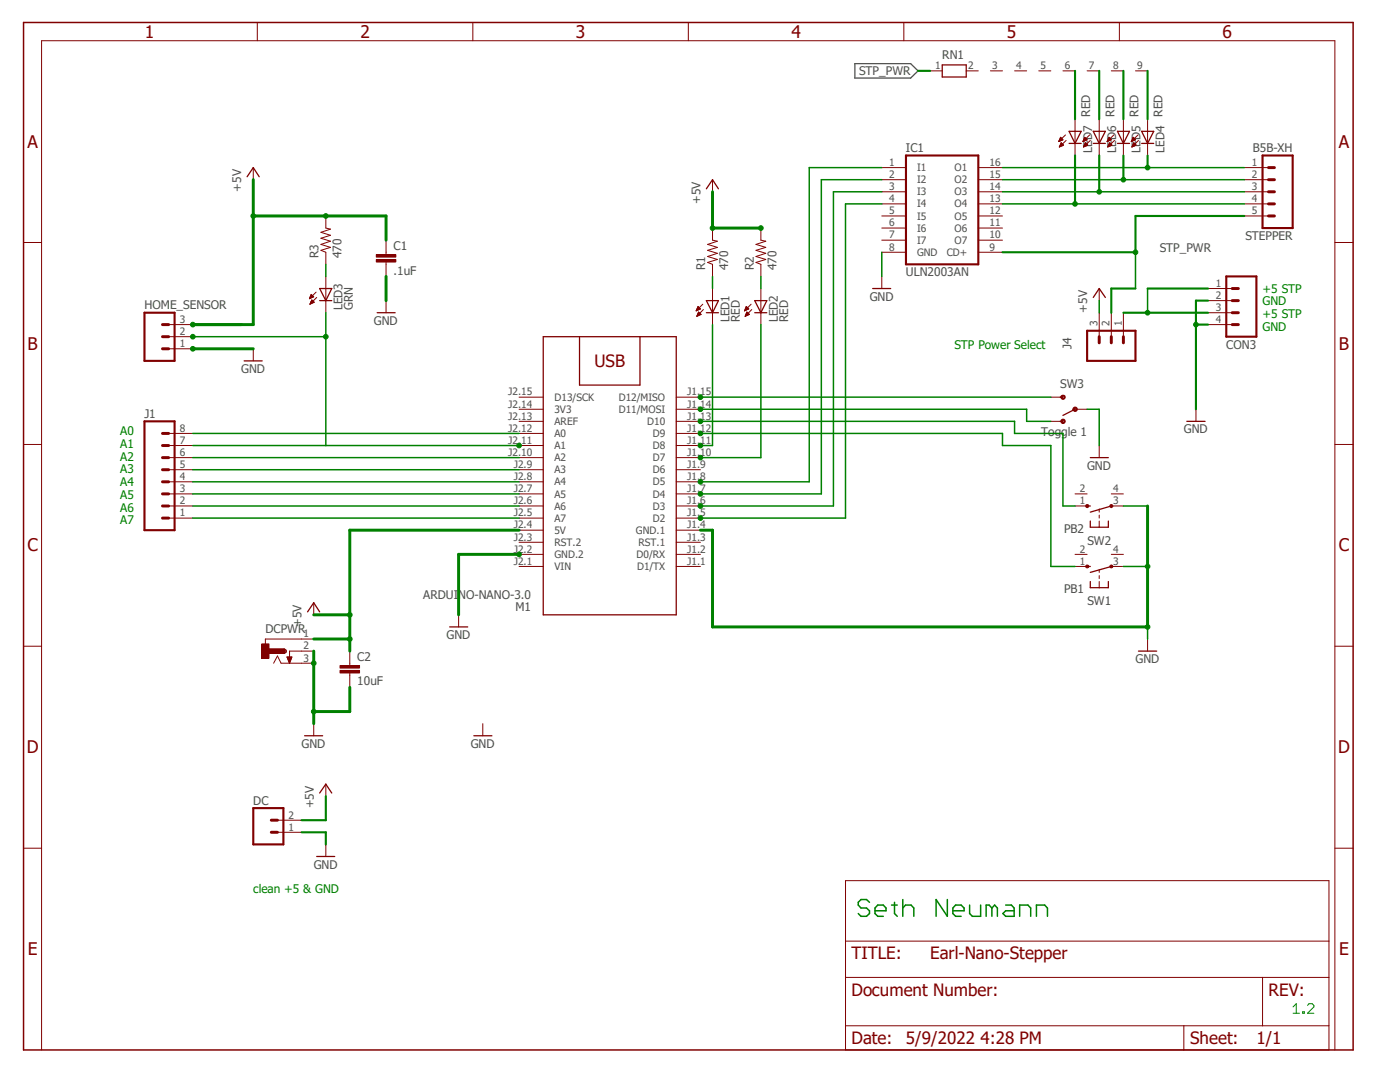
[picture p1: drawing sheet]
<svg xmlns="http://www.w3.org/2000/svg" width="279mm" height="216mm" viewBox="0 0 279 216" stroke-linecap="round" stroke-linejoin="round" font-family="sans-serif">
<path d="M4.2 4.2l266.2 205.9M270.4 4.2l-266.2 205.9" fill="none" stroke="#fff" stroke-width=".2"/>
<path d="M170.6 12.7h11.1l1.5 1.4-1.5 1.5h-11.1z" fill="none" stroke="#505050" stroke-width=".25"/>
<path d="M4.7 4.5h265.3v205h-265.3z" fill="none" stroke="#800000" stroke-width=".3"/>
<g fill="none" stroke="#800000" stroke-width=".2">
<path d="M51.4 4.5v3.6M94.4 4.5v3.6M137.4 4.5v3.6M180.4 4.5v3.6M223.4 4.5v3.6M4.7 48.4h3.6M61.8 59.6h.1M61.8 59.5h.2M61.8 59.4h.4M61.8 59.3h.6M61.9 59.2h.7M61.9 59.1h.6"/>
<path d="M62 59.1h.4M62 59h.4M62.1 58.9h.2M62.1 58.8h.1M62.1 58.8l.5 .4-.8 .4zM62.2 60h.2M62.2 59.9l.5 .4-.9 .4zM62.2 59.9h.1M63.1 58.3l-1.3 1.3M63.2 59.4l-1.4 1.3M65 55.2v7.2M142.2 57.6v7.2"/>
<path d="M151.8 57.6v7.2M266.4 48.4h3.6M33.7 69.6h4.8M33.7 67.2h4.8M33.7 64.8h4.8M61.9 60.6h.1M61.9 60.5h.3M62 60.5h.4M62 60.4h.6M62 60.3h.7M62.1 60.2h.5M62.1 60.2h.4"/>
<path d="M62.1 60.1h.3M138.9 62h.1M139 61.9h.1M139 61.8h.4M139.1 61.8h.4M139.1 61.7h.6M139.1 63.1h.1M139.1 61.6h.6M139.1 63h.3M139.1 61.5h.6M139.1 62.9h.4M139.2 61.4h.4"/>
<path d="M139.2 62.8h.5M139.2 61.3h.3M139.2 62.7h.7M139.2 62.7h.6M139.3 61.3h.1M139.3 61.2h.1M139.3 62.6h.4M139.3 61.2l-.4 .8M139.3 61.2l.5 .4-.9 .4M139.3 62.5h.4M139.4 62.4h.2M139.4 62.3h.1"/>
<path d="M139.9 62.7l-.5-.4-.3 .8M139.9 62.7l-.8 .4M140.3 60.7l-1.4 1.3M140.4 61.8l-1.3 1.3M148.6 62h.1M148.6 61.9h.2M148.7 61.8h.3M148.7 61.8h.5M148.7 61.7h.7M148.7 63.1h.1M148.8 61.6h.6M148.8 63h.2"/>
<path d="M148.8 61.5h.5M148.8 62.9h.4M148.8 61.4h.4M148.8 62.8h.6M148.8 62.7h.8M148.9 61.3h.2M148.9 62.7h.6M148.9 61.2h.1M148.9 62.6h.5M148.9 61.2l-.3 .8M148.9 61.2l.5 .4-.8 .4M149 62.5h.3"/>
<path d="M149 62.4h.2M149.1 62.3h.1M149.6 62.7l-.5-.4-.4 .8M149.6 62.7l-.9 .4M149.9 60.7l-1.3 1.3M150 61.8l-1.3 1.3M4.7 88.7h3.6M266.4 88.7h3.6M219.4 113.6v.6M219.4 114.9v.5M219.4 116v1.3M4.7 128.9h3.6"/>
<path d="M266.4 128.9h3.6M4.7 169.2h3.6M168.7 175.7h96.5v33.8h-96.5zM266.4 169.2h3.6M168.7 195h96.5M168.7 187.8h96.5M252 195v9.7M8.3 209.5v-201.4h258.1v201.4M168.7 204.7h96.5M236.3 204.7v4.8"/>
</g>
<path d="M28.8 62.4h6v9.6h-6z" fill="none" stroke="#800000" stroke-width=".42"/>
<path d="M32.4 67.2h1.3M32.4 69.6h1.3M32.4 64.8h1.3" fill="none" stroke="#800000" stroke-width=".59"/>
<path d="M63.8 60h2.4M63.8 57.6h2.4l-1.2 2.4zM141 60h2.4l-1.2 2.4zM150.6 60h2.4l-1.2 2.4zM141 62.4h2.4M150.6 62.4h2.4M217 113h.6M217.6 116v1.3h3.6v-1.3M221.8 113l-4.2 1.2" fill="none" stroke="#800000" stroke-width=".25"/>
<path d="M221.6 112.8h.4l.1 .2-.1 .2h-.4z" fill-rule="evenodd" fill="#800000"/>
<path d="M221.6 112.8h.4l.1 .2-.1 .2h-.4z" fill="none" stroke="#800000" stroke-width=".2"/>
<path d="M216.7 112.8h.5v.4h-.5z" fill-rule="evenodd" fill="#800000"/>
<path d="M214.5 113h2.5M214.5 110.6h2.5M216.7 112.8h.5v.4h-.5zM219.4 101.6v.6M219.4 102.8v.6M219.4 104v1.2M221.8 113h2.4M221.8 110.6h2.4" fill="none" stroke="#800000" stroke-width=".2"/>
<path d="M217 101h.6M217.6 104v1.2h3.6v-1.2M221.8 101l-4.2 1.2" fill="none" stroke="#800000" stroke-width=".25"/>
<path d="M221.6 100.8h.4l.1 .2-.1 .2-.2 .1-.2-.1z" fill-rule="evenodd" fill="#800000"/>
<path d="M221.6 100.8h.4l.1 .2-.1 .2-.2 .1-.2-.1z" fill="none" stroke="#800000" stroke-width=".2"/>
<path d="M216.7 100.8h.5v.4l-.2 .1-.3-.1z" fill-rule="evenodd" fill="#800000"/>
<path d="M211.5 79.2h.6M211.5 84.1h.6M214.5 98.6h2.5M221.8 98.6h2.4M214.5 101h2.5M216.7 100.8h.5v.4l-.2 .1-.3-.1zM221.8 101h2.4" fill="none" stroke="#800000" stroke-width=".2"/>
<path d="M214.5 81.7l-2.4 1.2" fill="none" stroke="#800000" stroke-width=".25"/>
<path d="M211.8 83.8l.5-.1 .3 .4-.1 .2-.5 .2-.3-.4h.2l.2-.2 .3 .2-.1 .1-.2 .1-.2-.2h-.2z" fill-rule="evenodd" fill="#800000"/>
<path d="M211.8 83.8l.5-.1 .3 .4-.1 .2-.5 .2-.3-.4h.2l.2-.2 .3 .2-.1 .1-.2 .1-.2-.2h-.2z" fill="none" stroke="#800000" stroke-width=".2"/>
<path d="M211.8 79l.2-.1 .5 .1v.5l-.5 .2-.3-.5h.2l.2-.2 .3 .2-.1 .2-.2 .1-.2-.3h-.2z" fill-rule="evenodd" fill="#800000"/>
<path d="M211.8 79l.2-.1 .5 .1v.5l-.5 .2-.3-.5h.2l.2-.2 .3 .2-.1 .2-.2 .1-.2-.3h-.2z" fill="none" stroke="#800000" stroke-width=".2"/>
<path d="M214.2 81.4l.5-.2 .3 .5-.1 .2-.5 .2-.3-.4h.2l.2-.3 .3 .3v.1l-.3 .1-.2-.2h-.2z" fill-rule="evenodd" fill="#800000"/>
<path d="M209.7 79.2h2.4M209.7 84.1h2.4M214.2 81.4l.5-.2 .3 .5-.1 .2-.5 .2-.3-.4h.2l.2-.3 .3 .3v.1l-.3 .1-.2-.2h-.2zM214.5 81.7h2.5M54.6 132.3l.8-1.4 .7 1.4h4.1M60.2 127.5h-7.2v1.2M60.2 129.9h-2.4v2.4" fill="none" stroke="#800000" stroke-width=".2"/>
<path d="M56.6 129.6h.1a.37 .37 0 0 1 .2 .4 .37 .37 0 0 1-.3 .3M56.8 129.6l.3 .3v.2l-.3 .2" fill="none" stroke="#800000" stroke-width=".25"/>
<path d="M53.7 129.5h3.1v.9h-3.1z" fill-rule="evenodd" fill="#800000"/>
<path d="M53.7 129.5h3.1v.9h-3.1z" fill="none" stroke="#800000" stroke-width=".2"/>
<path d="M52.2 128.5h1.5v2.9h-1.5z" fill-rule="evenodd" fill="#800000"/>
<g fill="none" stroke="#800000" stroke-width=".2">
<path d="M65 43.1v2.4l1 .2-1.9 .7 1.9 .5-1.9 .6 1.9 .6-1.9 .7 1.9 .6-1.9 .6 .9 .3v2.4M77 50.3v.5M77 52.2v.5M142.2 45.5v2.4l1 .2-2 .7 2 .6-2 .6 2 .5-2 .7 2 .6-2 .6 1 .3v2.5M151.8 45.5v2.4l1 .2-1.9 .7 1.9 .6-1.9 .6 1.9 .5-1.9 .7 1.9 .6-1.9 .6 .9 .3v2.5M52.2 128.5h1.5v2.9h-1.5zM57.3 131.1h1l-.5 1.2zM57.3 131.2h.9M57.4 131.3h.8M57.4 131.4h.7M57.4 131.4h.8M57.4 131.5h.7"/>
<path d="M57.5 131.6h.5M57.5 131.8h.5M57.5 131.7h.5M57.6 131.9h.4M57.6 132h.3M57.7 132.1h.2M57.7 132h.2M57.7 132.2h.1M60.2 127.5h2.4M60.2 129.9h2.4M60.2 132.3h2.4"/>
</g>
<path d="M75.1 50.8h3.9v.5h-3.9z" fill-rule="evenodd" fill="#800000"/>
<path d="M75.1 50.8h3.9v.5h-3.9z" fill="none" stroke="#800000" stroke-width=".2"/>
<path d="M75.1 51.8h3.9v.5h-3.9z" fill-rule="evenodd" fill="#800000"/>
<path d="M75.1 51.8h3.9v.5h-3.9zM77 47.9v2.4M77 52.7v2.5M69.8 132.3v.5M69.8 134.2v.5" fill="none" stroke="#800000" stroke-width=".2"/>
<path d="M67.9 132.8h3.9v.5h-3.9z" fill-rule="evenodd" fill="#800000"/>
<path d="M67.9 132.8h3.9v.5h-3.9z" fill="none" stroke="#800000" stroke-width=".2"/>
<path d="M67.9 133.8h3.9v.5h-3.9z" fill-rule="evenodd" fill="#800000"/>
<g fill="none" stroke="#800000" stroke-width=".2">
<path d="M185.6 14.1h2.4M192.8 14.1h2.4M197.7 14.1h2.4M202.5 14.1h2.4M207.3 14.1h2.4M212.1 14.1h2.4M217 14.1h2.4M221.8 14.1h2.4M226.6 14.1h2.4M50.5 33.4v2.5M142.2 35.9v2.4M176 33.4h4.8"/>
<path d="M176 35.9h4.8M176 38.3h4.8M195.2 33.4h4.9M195.2 35.9h4.9M195.2 38.3h4.9M211.3 28.2h.1M211.4 28.2h.2M211.4 28.1h.4M211.4 28h.6M211.5 27.9h.6M211.5 29.3h.1M211.5 27.8h.5"/>
<path d="M211.5 29.2h.3M211.5 27.7h.5M211.5 29.1h.5M211.5 29h.6M211.6 27.6h.3M211.6 27.6h.2M211.6 29h.6M211.6 27.5h.2M211.6 28.9h.6M211.7 28.8h.4M211.7 28.7h.3M211.7 28.6h.2"/>
<path d="M211.8 28.5h.1M211.8 28.5l.5 .5-.9 .3zM212.1 27.9l-.4-.5-.4 .8M212.1 27.9l-.8 .3M212.6 26.9l-1.3 1.3M212.8 28l-1.4 1.3M214.5 23.8v7.2M216.2 28.2h.1M216.2 28.2h.2M216.2 28.1h.4M216.2 28h.6M216.3 27.9h.7"/>
<path d="M216.3 29.3h.1M216.3 27.8h.6M216.3 29.2h.3M216.4 27.7h.4M216.4 27.6h.3M216.4 29.1h.4M216.4 29h.6M216.5 27.5h.1M216.5 28.9h.5M216.5 28.8h.4M216.5 28.7h.3M216.5 28.6h.2"/>
<path d="M216.6 28.5h.1M216.6 28.5l.5 .5-.9 .3zM217 27.9l-.5-.5-.4 .8M217 27.9l-.9 .3M217.5 26.9l-1.4 1.3M217.6 28l-1.4 1.3M219.4 23.8v7.2M221 28.2h.1M221 28.2h.2M221 28.1h.4M221.1 28h.5M221.1 27.9h.7"/>
<path d="M221.1 29.3h.1M221.1 27.8h.6M221.1 29.2h.3M221.1 29.1h.5M221.2 27.7h.4M221.2 27.6h.4M221.2 29h.6M221.2 27.6h.3M221.2 29h.7M221.3 27.5h.1M221.3 28.9h.5M221.3 28.8h.4"/>
<path d="M221.4 28.7h.3M221.4 28.6h.2M221.4 28.5h.1M221.4 28.5l.5 .5-.8 .3zM221.8 27.9l-.5-.5-.4 .8M221.8 27.9l-.9 .3M222.3 26.9l-1.4 1.3M222.4 28l-1.3 1.3M224.2 23.8v7.2M225.8 28.2h.1M225.8 28.2h.3M225.8 28.1h.4"/>
<path d="M225.9 28h.5M225.9 27.9h.7M225.9 29.3h.2M226 27.8h.5M226 29.2h.2M226 29.1h.4M226 27.7h.4M226 27.6h.4M226 29h.6M226.1 27.6h.2M226.1 29h.6M226.1 27.5h.1"/>
<path d="M226.1 28.9h.5M226.1 28.8h.5M226.2 28.7h.3M226.2 28.6h.2M226.2 28.5h.1M226.6 27.9l-.5-.5-.3 .8M226.6 27.9l-.8 .3M226.7 29l-.4-.5-.4 .8M226.7 29l-.8 .3M227.1 26.9l-1.3 1.3M227.2 28l-1.3 1.3M229 23.8v7.2"/>
<path d="M248.3 33.4h4.9M248.3 35.9h4.9M248.3 38.3h4.9M77 60v2.4M176 55.2v2.4M176 40.7h4.8M176 43.1h4.8M176 45.5h4.8M176 47.9h4.8M176 50.3h4.8M195.2 40.7h4.9M195.2 43.1h4.9"/>
<path d="M195.2 45.5h4.9M195.2 47.9h4.9M195.2 50.3h4.9M219.4 57.6v2.4M241.1 57.6h4.8M241.1 60h4.8M248.3 40.7h4.9M248.3 43.1h4.9M50.5 69.6v2.4M103.6 79.2h4.8M135 79.2h4.8M219.4 62.4v4.8"/>
<path d="M221.8 62.4v4.8M224.2 62.4v4.8M241.1 62.4h4.8M241.1 64.8h4.8M33.7 98.6h4.8M33.7 96.1h4.8M33.7 93.7h4.8M33.7 91.3h4.8M33.7 88.9h4.8M33.7 86.5h4.8M103.6 98.6h4.8M103.6 96.1h4.8"/>
<path d="M103.6 93.7h4.8M103.6 91.3h4.8M103.6 88.9h4.8M103.6 86.5h4.8M103.6 84.1h4.8M103.6 81.7h4.8M135 98.6h4.8M135 96.1h4.8M135 93.7h4.8M135 91.3h4.8M135 88.9h4.8M135 86.5h4.8"/>
<path d="M135 84.1h4.8M135 81.7h4.8M219.4 88.9v2.4M238.7 81.7v2.4M33.7 103.4h4.8M33.7 101h4.8M103.6 113h4.8M103.6 110.6h4.8M103.6 108.2h4.8M103.6 105.8h4.8M103.6 103.4h4.8M103.6 101h4.8"/>
<path d="M135 113h4.8M135 110.6h4.8M135 108.2h4.8M135 105.8h4.8M135 103.4h4.8M135 101h4.8M62.6 120.3v2.4M67.9 133.8h3.9v.5h-3.9zM69.8 129.9v2.4M69.8 134.7v2.5M91.5 122.7v2.4M229 127.5v2.4"/>
<path d="M62.6 144.4v2.4M65 156.5v2.4M96.4 144.4v2.4M55.4 166.1h4.8M55.4 163.7h4.8M65 168.5v2.4"/>
</g>
<g fill="none" stroke="#800000" stroke-width=".25">
<path d="M188 13h4.8v2.4h-4.8zM49.3 35.3l1.2-1.9 1.2 1.9M141 37.7l1.2-1.8 1.2 1.8M213.4 28.6h2.4M213.4 26.2h2.4l-1.3 2.4zM218.2 28.6h2.4M218.2 26.2h2.4l-1.2 2.4zM223 28.6h2.4M223 26.2h2.4l-1.2 2.4zM227.8 26.2h2.5l-1.3 2.4zM227.8 28.6h2.5M174.2 57.6h3.6"/>
<path d="M218.2 59.4l1.2-1.8 1.2 1.8M48.7 72h3.6M75.3 62.4h3.6M108.4 67.2h26.6v55.5h-26.6zM115.7 67.2v9.6h12v-9.6M217.6 91.3h3.6M236.9 84.1h3.6M61.4 122.1l1.2-1.8 1.2 1.8M89.7 125.1h3.6M227.2 129.9h3.6M60.8 146.8h3.6M63.8 158.2l1.2-1.7 1.2 1.7"/>
<path d="M94.6 146.8h3.6M63.2 170.9h3.6"/>
</g>
<path d="M180.8 31h14.4v21.7h-14.4zM252 31h6v14.5h-6zM244.7 55.2h6v12h-6zM217 66h9.6v6h-9.6zM28.8 84.1h6v21.7h-6zM50.5 161.2h6.1v7.3h-6.1z" fill="none" stroke="#800000" stroke-width=".42"/>
<g fill="none" stroke="#800000" stroke-width=".59">
<path d="M253.2 38.3h1.1M253.2 35.9h1.1M253.2 33.4h1.1M245.9 60h1.2M245.9 57.6h1.2M253.2 43.1h1.1M253.2 40.7h1.1M219.4 67.2v1.2M221.8 67.2v1.2M224.2 67.2v1.2M245.9 62.4h1.2M245.9 64.8h1.2"/>
<path d="M32.4 98.6h1.3M32.4 93.7h1.3M32.4 96.1h1.3M32.4 91.3h1.3M32.4 88.9h1.3M32.4 86.5h1.3M32.4 101h1.3M32.4 103.4h1.3M54.1 163.7h1.3M54.1 166.1h1.3"/>
</g>
<g fill="none" stroke="#008000" stroke-width=".3">
<path d="M224.2 101h4.8M224.2 113h4.8M229 125.1v2.4M180.2 179.5v3.3M189.1 179.5v3.3l-2.3-3.3v3.3M173.5 180l-.6-.5h-1.1l-.5 .5v.6l.5 .6h1.1l.6 .5v.6l-.6 .5h-1.1l-.5-.5M174.6 181.7h2.2v-.5l-.5-.6h-1.1l-.6 .6v1.1l.6 .5h1.1M177.9 180.6h1.2M178.5 180v2.3l.6 .5M180.2 181.2l.5-.6h1.1l.6 .6v1.6M190.2 181.7h2.2v-.5l-.6-.6h-1.1l-.5 .6v1.1l.5 .5h1.1M193.5 180.6v1.7l.6 .5h1.6v-2.2"/>
<path d="M198 181.2l-.6-.6h-.6v2.2M198 181.2v1.6M198 181.2l.5-.6 .6 .6v1.6M200.7 180.6h1.1l.6 .6v1.6h-1.7l-.5-.5 .5-.6h1.7M203.5 182.8v-2.2h1.6l.6 .6v1.6M206.8 182.8v-2.2h1.7l.5 .6v1.6"/>
</g>
<path d="M258.1 200.9l.6-.6v1.9M258.1 202.2h1.2M260 201.9h.3v.3h-.3zM260.9 200.6l.3-.3h.7l.3 .3v.3l-1.3 1.3h1.3" fill="none" stroke="#008000" stroke-width=".2"/>
<path d="M229 101v24.1" fill="none" stroke="#008000" stroke-width=".59"/>
<circle cx="229" cy="113" r=".46" fill="#008000"/>
<circle cx="229" cy="113" r=".46" fill="none" stroke="#008000" stroke-width=".2"/>
<path d="M139.8 105.8h2.4v19.3h86.8" fill="none" stroke="#008000" stroke-width=".59"/>
<circle cx="229" cy="125.1" r=".46" fill="#008000"/>
<circle cx="229" cy="125.1" r=".46" fill="none" stroke="#008000" stroke-width=".2"/>
<path d="M217 81.7h2.4v7.2" fill="none" stroke="#008000" stroke-width=".3"/>
<path d="M77 55.2v4.8M62.6 129.9v14.5M69.8 137.2v4.8h-7.2" fill="none" stroke="#008000" stroke-width=".59"/>
<circle cx="62.6" cy="142" r=".46" fill="#008000"/>
<circle cx="62.6" cy="142" r=".46" fill="none" stroke="#008000" stroke-width=".2"/>
<circle cx="62.6" cy="132.3" r=".46" fill="#008000"/>
<circle cx="62.6" cy="132.3" r=".46" fill="none" stroke="#008000" stroke-width=".2"/>
<path d="M103.6 110.6h-12.1v12.1" fill="none" stroke="#008000" stroke-width=".59"/>
<circle cx="103.6" cy="110.6" r=".46" fill="#008000"/>
<circle cx="103.6" cy="110.6" r=".46" fill="none" stroke="#008000" stroke-width=".2"/>
<path d="M38.5 69.6h12" fill="none" stroke="#008000" stroke-width=".59"/>
<circle cx="38.5" cy="69.6" r=".46" fill="#008000"/>
<circle cx="38.5" cy="69.6" r=".46" fill="none" stroke="#008000" stroke-width=".2"/>
<path d="M176 50.3v4.9" fill="none" stroke="#008000" stroke-width=".3"/>
<path d="M241.1 60h-2.4v21.7M238.7 64.8h2.4" fill="none" stroke="#008000" stroke-width=".42"/>
<circle cx="238.7" cy="64.8" r=".46" fill="#008000"/>
<circle cx="238.7" cy="64.8" r=".46" fill="none" stroke="#008000" stroke-width=".2"/>
<path d="M60.2 166.1h4.8v2.4" fill="none" stroke="#008000" stroke-width=".42"/>
<path d="M139.8 79.2h69.9" fill="none" stroke="#008000" stroke-width=".3"/>
<circle cx="139.8" cy="79.2" r=".46" fill="#008000"/>
<circle cx="139.8" cy="79.2" r=".46" fill="none" stroke="#008000" stroke-width=".2"/>
<path d="M139.8 81.7h65.1v2.4h4.8" fill="none" stroke="#008000" stroke-width=".3"/>
<circle cx="139.8" cy="81.7" r=".46" fill="#008000"/>
<circle cx="139.8" cy="81.7" r=".46" fill="none" stroke="#008000" stroke-width=".2"/>
<path d="M139.8 84.1h62.7v2.4h9.6v14.5h2.4" fill="none" stroke="#008000" stroke-width=".3"/>
<circle cx="139.8" cy="84.1" r=".46" fill="#008000"/>
<circle cx="139.8" cy="84.1" r=".46" fill="none" stroke="#008000" stroke-width=".2"/>
<path d="M139.8 86.5h60.3v2.4h9.6v24.1h4.8" fill="none" stroke="#008000" stroke-width=".3"/>
<circle cx="139.8" cy="86.5" r=".46" fill="#008000"/>
<circle cx="139.8" cy="86.5" r=".46" fill="none" stroke="#008000" stroke-width=".2"/>
<path d="M142.2 64.8v24.1h-2.4" fill="none" stroke="#008000" stroke-width=".3"/>
<circle cx="139.8" cy="88.9" r=".46" fill="#008000"/>
<circle cx="139.8" cy="88.9" r=".46" fill="none" stroke="#008000" stroke-width=".2"/>
<path d="M151.8 64.8v26.5h-12" fill="none" stroke="#008000" stroke-width=".3"/>
<circle cx="139.8" cy="91.3" r=".46" fill="#008000"/>
<circle cx="139.8" cy="91.3" r=".46" fill="none" stroke="#008000" stroke-width=".2"/>
<path d="M142.2 55.2v2.4M151.8 55.2v2.4" fill="none" stroke="#008000" stroke-width=".3"/>
<path d="M142.2 38.3v7.2h9.6" fill="none" stroke="#008000" stroke-width=".59"/>
<circle cx="142.2" cy="45.5" r=".46" fill="#008000"/>
<circle cx="142.2" cy="45.5" r=".46" fill="none" stroke="#008000" stroke-width=".2"/>
<circle cx="151.9" cy="45.5" r=".46" fill="#008000"/>
<circle cx="151.9" cy="45.5" r=".46" fill="none" stroke="#008000" stroke-width=".2"/>
<path d="M62.6 122.7h7.2v7.2M62.6 127.5h7.2" fill="none" stroke="#008000" stroke-width=".59"/>
<circle cx="69.8" cy="127.5" r=".46" fill="#008000"/>
<circle cx="69.8" cy="127.5" r=".46" fill="none" stroke="#008000" stroke-width=".2"/>
<path d="M103.6 105.8h-33.8v16.9" fill="none" stroke="#008000" stroke-width=".59"/>
<circle cx="69.8" cy="122.7" r=".46" fill="#008000"/>
<circle cx="69.8" cy="122.7" r=".46" fill="none" stroke="#008000" stroke-width=".2"/>
<path d="M50.5 35.9v28.9h-12M50.5 43.1h14.5" fill="none" stroke="#008000" stroke-width=".59"/>
<circle cx="65" cy="43.1" r=".46" fill="#008000"/>
<circle cx="65" cy="43.1" r=".46" fill="none" stroke="#008000" stroke-width=".2"/>
<path d="M65 43.1h12v4.8" fill="none" stroke="#008000" stroke-width=".59"/>
<circle cx="50.5" cy="43.1" r=".46" fill="#008000"/>
<circle cx="50.5" cy="43.1" r=".46" fill="none" stroke="#008000" stroke-width=".2"/>
<circle cx="38.5" cy="64.8" r=".46" fill="#008000"/>
<circle cx="38.5" cy="64.8" r=".46" fill="none" stroke="#008000" stroke-width=".2"/>
<path d="M176 33.4h-14.5v62.7h-21.7M219.4 60v2.4" fill="none" stroke="#008000" stroke-width=".3"/>
<path d="M65 158.9v4.8h-4.8" fill="none" stroke="#008000" stroke-width=".42"/>
<circle cx="139.8" cy="96.1" r=".46" fill="#008000"/>
<circle cx="139.8" cy="96.1" r=".46" fill="none" stroke="#008000" stroke-width=".2"/>
<path d="M176 35.9h-12.1v62.7h-24.1" fill="none" stroke="#008000" stroke-width=".3"/>
<circle cx="139.8" cy="98.6" r=".46" fill="#008000"/>
<circle cx="139.8" cy="98.6" r=".46" fill="none" stroke="#008000" stroke-width=".2"/>
<path d="M38.5 67.2h26.5M65 62.4v26.5h38.6" fill="none" stroke="#008000" stroke-width=".3"/>
<circle cx="65" cy="67.2" r=".46" fill="#008000"/>
<circle cx="65" cy="67.2" r=".46" fill="none" stroke="#008000" stroke-width=".2"/>
<circle cx="38.5" cy="67.2" r=".46" fill="#008000"/>
<circle cx="38.5" cy="67.2" r=".46" fill="none" stroke="#008000" stroke-width=".2"/>
<circle cx="103.6" cy="88.9" r=".46" fill="#008000"/>
<circle cx="103.6" cy="88.9" r=".46" fill="none" stroke="#008000" stroke-width=".2"/>
<path d="M200.1 33.4h48.2M65 52.7v2.5M38.5 88.9h26.5" fill="none" stroke="#008000" stroke-width=".3"/>
<path d="M229 31v2.4" fill="none" stroke="#008000" stroke-width=".42"/>
<circle cx="229" cy="33.4" r=".46" fill="#008000"/>
<circle cx="229" cy="33.4" r=".46" fill="none" stroke="#008000" stroke-width=".2"/>
<path d="M200.1 35.9h48.2" fill="none" stroke="#008000" stroke-width=".3"/>
<path d="M224.2 31v4.9" fill="none" stroke="#008000" stroke-width=".42"/>
<circle cx="224.2" cy="35.9" r=".46" fill="#008000"/>
<circle cx="224.2" cy="35.9" r=".46" fill="none" stroke="#008000" stroke-width=".2"/>
<path d="M200.1 38.3h48.2" fill="none" stroke="#008000" stroke-width=".3"/>
<path d="M219.4 31v7.3" fill="none" stroke="#008000" stroke-width=".42"/>
<circle cx="219.4" cy="38.3" r=".46" fill="#008000"/>
<circle cx="219.4" cy="38.3" r=".46" fill="none" stroke="#008000" stroke-width=".2"/>
<path d="M200.1 40.7h48.2" fill="none" stroke="#008000" stroke-width=".3"/>
<path d="M214.5 31v9.7" fill="none" stroke="#008000" stroke-width=".42"/>
<circle cx="214.5" cy="40.7" r=".46" fill="#008000"/>
<circle cx="214.5" cy="40.7" r=".46" fill="none" stroke="#008000" stroke-width=".2"/>
<path d="M226.6 57.6h-4.8v4.8M248.3 43.1h-21.7v7.2h-26.5" fill="none" stroke="#008000" stroke-width=".42"/>
<path d="M226.6 50.3v7.3" fill="none" stroke="#008000" stroke-width=".3"/>
<circle cx="226.6" cy="50.3" r=".46" fill="#008000"/>
<circle cx="226.6" cy="50.3" r=".46" fill="none" stroke="#008000" stroke-width=".2"/>
<path d="M183.2 14.1h2.4M229 57.6h12.1M224.2 62.4h16.9" fill="none" stroke="#008000" stroke-width=".42"/>
<path d="M229 57.6v4.8" fill="none" stroke="#008000" stroke-width=".3"/>
<circle cx="229" cy="62.4" r=".46" fill="#008000"/>
<circle cx="229" cy="62.4" r=".46" fill="none" stroke="#008000" stroke-width=".2"/>
<path d="M176 38.3h-9.7v62.7h-26.5" fill="none" stroke="#008000" stroke-width=".3"/>
<circle cx="139.8" cy="101" r=".46" fill="#008000"/>
<circle cx="139.8" cy="101" r=".46" fill="none" stroke="#008000" stroke-width=".2"/>
<path d="M176 40.7h-7.3v62.7h-28.9" fill="none" stroke="#008000" stroke-width=".3"/>
<circle cx="139.8" cy="103.4" r=".46" fill="#008000"/>
<circle cx="139.8" cy="103.4" r=".46" fill="none" stroke="#008000" stroke-width=".2"/>
<path d="M214.5 14.1v9.7M219.4 14.1v9.7M224.2 14.1v9.7M229 14.1v9.7" fill="none" stroke="#008000" stroke-width=".42"/>
<path d="M38.5 86.5h65.1M38.5 91.3h65.1M38.5 93.7h65.1M38.5 96.1h65.1M38.5 98.6h65.1M38.5 101h65.1M38.5 103.4h65.1" fill="none" stroke="#008000" stroke-width=".3"/>
<g font-size="3.5" fill="#800000">
<text x="28.9" y="7.5">1</text>
<text x="71.9" y="7.5">2</text>
<text x="114.9" y="7.5">3</text>
<text x="157.9" y="7.5">4</text>
<text x="201" y="7.5">5</text>
<text x="244" y="7.5">6</text>
<text x="5.5" y="29.5">A</text>
<text x="267.2" y="29.5">A</text>
<text x="5.5" y="69.8">B</text>
<text x="267.2" y="69.8">B</text>
<text x="5.5" y="110">C</text>
<text x="267.2" y="110">C</text>
<text x="5.3" y="150.3">D</text>
<text x="267" y="150.3">D</text>
<text x="5.5" y="190.6">E</text>
<text x="267.3" y="190.6">E</text>
</g>
<g font-size="3.4" fill="#800000">
<text x="118.7" y="73.2">USB</text>
<text x="169.9" y="191.4">TITLE:</text>
<text x="185.6" y="191.4">Earl-Nano-Stepper</text>
<text x="169.9" y="198.7">Document Number:</text>
<text x="253.2" y="198.7">REV:</text>
<text x="169.9" y="208.3">Date:</text>
<text x="180.8" y="208.3">5/9/2022 4:28 PM</text>
<text x="237.5" y="208.3">Sheet:</text>
<text x="250.7" y="208.3">1/1</text>
</g>
<g font-size="2.4" fill="#505050">
<text x="188" y="11.7">RN1</text>
<text x="171.5" y="15">STP_PWR</text>
<text x="217.6" y="23.3" transform="rotate(-90 217.6 23.3)">RED</text>
<text x="222.4" y="23.3" transform="rotate(-90 222.4 23.3)">RED</text>
<text x="227.2" y="23.3" transform="rotate(-90 227.2 23.3)">RED</text>
<text x="232" y="23.3" transform="rotate(-90 232 23.3)">RED</text>
<text x="180.8" y="30.3">IC1</text>
<text x="217.9" y="30.5" transform="rotate(-90 217.9 30.5)">LED7</text>
<text x="222.8" y="30.5" transform="rotate(-90 222.8 30.5)">LED6</text>
<text x="227.6" y="30.5" transform="rotate(-90 227.6 30.5)">LED5</text>
<text x="232.4" y="30.5" transform="rotate(-90 232.4 30.5)">LED4</text>
<text x="250" y="30.3">B5B-XH</text>
<text x="48.1" y="38.3" transform="rotate(-90 48.1 38.3)">+5V</text>
<text x="139.8" y="40.7" transform="rotate(-90 139.8 40.7)">+5V</text>
<text x="248.5" y="47.9">STEPPER</text>
<text x="63.6" y="51.5" transform="rotate(-90 63.6 51.5)">R3</text>
<text x="68.2" y="51.5" transform="rotate(-90 68.2 51.5)">470</text>
<text x="78.5" y="50">C1</text>
<text x="140.8" y="53.9" transform="rotate(-90 140.8 53.9)">R1</text>
<text x="145.3" y="53.9" transform="rotate(-90 145.3 53.9)">470</text>
<text x="150.4" y="53.9" transform="rotate(-90 150.4 53.9)">R2</text>
<text x="155" y="53.9" transform="rotate(-90 155 53.9)">470</text>
<text x="231.4" y="50.3">STP_PWR</text>
<text x="78.5" y="54.8">.1uF</text>
<text x="173.6" y="60">GND</text>
<text x="180.8" y="55.2">ULN2003AN</text>
<text x="28.8" y="61.6">HOME_SENSOR</text>
<text x="68.4" y="61.9" transform="rotate(-90 68.4 61.9)">LED3</text>
<text x="70.4" y="61.9" transform="rotate(-90 70.4 61.9)">GRN</text>
<text x="74.6" y="64.8">GND</text>
<text x="145.6" y="64.3" transform="rotate(-90 145.6 64.3)">LED1</text>
<text x="147.6" y="64.3" transform="rotate(-90 147.6 64.3)">RED</text>
<text x="155.2" y="64.3" transform="rotate(-90 155.2 64.3)">LED2</text>
<text x="157.3" y="64.3" transform="rotate(-90 157.3 64.3)">RED</text>
<text x="217" y="62.4" transform="rotate(-90 217 62.4)">+5V</text>
<text x="213.8" y="69.6" transform="rotate(-90 213.8 69.6)">J4</text>
<text x="244.7" y="69.6">CON3</text>
<text x="48.1" y="74.4">GND</text>
<text x="211.6" y="77.3">SW3</text>
<text x="28.8" y="83.4">J1</text>
<text x="207.8" y="87">Toggle 1</text>
<text x="236.3" y="86.5">GND</text>
<text x="217" y="93.7">GND</text>
<text x="212.3" y="106.3">PB2</text>
<text x="217" y="108.7">SW2</text>
<text x="84.5" y="119.6">ARDUINO-NANO-3.0</text>
<text x="212.3" y="118.3">PB1</text>
<text x="60.2" y="125.1" transform="rotate(-90 60.2 125.1)">+5V</text>
<text x="102.9" y="122">M1</text>
<text x="217" y="120.7">SW1</text>
<text x="53" y="126.3">DCPWR</text>
<text x="71.3" y="132">C2</text>
<text x="89.1" y="127.5">GND</text>
<text x="71.3" y="136.8">10uF</text>
<text x="226.6" y="132.3">GND</text>
<text x="60.2" y="149.2">GND</text>
<text x="93.9" y="149.2">GND</text>
<text x="50.5" y="160.5">DC</text>
<text x="62.6" y="161.3" transform="rotate(-90 62.6 161.3)">+5V</text>
<text x="62.6" y="173.3">GND</text>
</g>
<g font-size="2.4" fill="#008000">
<text x="252" y="58.4">+5 STP</text>
<text x="252" y="60.9">GND</text>
<text x="252" y="63.5">+5 STP</text>
<text x="252" y="66">GND</text>
<text x="190.5" y="69.6">STP Power Select</text>
<text x="24" y="86.8">A0</text>
<text x="24" y="89.4">A1</text>
<text x="24" y="91.9">A2</text>
<text x="24" y="94.4">A3</text>
<text x="24" y="97">A4</text>
<text x="24" y="99.5">A5</text>
<text x="24" y="102.1">A6</text>
<text x="24" y="104.6">A7</text>
<text x="50.5" y="178.1">clean +5 &amp; GND</text>
</g>
<g font-size="2" fill="#505050">
<text x="186.6" y="13.8">1</text>
<text x="193.2" y="13.8">2</text>
<text x="198" y="13.8">3</text>
<text x="202.8" y="13.8">4</text>
<text x="207.6" y="13.8">5</text>
<text x="212.5" y="13.8">6</text>
<text x="217.3" y="13.8">7</text>
<text x="222.1" y="13.8">8</text>
<text x="226.9" y="13.8">9</text>
<text x="177.5" y="33.1">1</text>
<text x="177.5" y="35.5">2</text>
<text x="183" y="34.2">I1</text>
<text x="190.5" y="34.2">O1</text>
<text x="197.5" y="33.1">16</text>
<text x="197.5" y="35.5">15</text>
<text x="249.9" y="33.1">1</text>
<text x="249.9" y="35.5">2</text>
<text x="177.5" y="37.9">3</text>
<text x="177.5" y="40.3">4</text>
<text x="183" y="36.6">I2</text>
<text x="183" y="39">I3</text>
<text x="183" y="41.4">I4</text>
<text x="190.5" y="36.6">O2</text>
<text x="190.5" y="39">O3</text>
<text x="190.5" y="41.4">O4</text>
<text x="197.5" y="37.9">14</text>
<text x="197.5" y="40.3">13</text>
<text x="249.9" y="37.9">3</text>
<text x="249.9" y="40.3">4</text>
<text x="177.5" y="42.8">5</text>
<text x="177.5" y="45.2">6</text>
<text x="177.5" y="47.6">7</text>
<text x="183" y="43.8">I5</text>
<text x="183" y="46.2">I6</text>
<text x="190.5" y="43.8">O5</text>
<text x="190.5" y="46.2">O6</text>
<text x="197.5" y="42.8">12</text>
<text x="197.5" y="45.2">11</text>
<text x="197.5" y="47.6">10</text>
<text x="249.9" y="42.8">5</text>
<text x="177.5" y="50">8</text>
<text x="183" y="48.6">I7</text>
<text x="183" y="51.1">GND</text>
<text x="188.9" y="51.1">CD+</text>
<text x="190.5" y="48.6">O7</text>
<text x="197.5" y="50">9</text>
<text x="242.6" y="57.2">1</text>
<text x="242.6" y="59.6">2</text>
<text x="35.9" y="64.5">3</text>
<text x="219" y="65" transform="rotate(-90 219 65)">3</text>
<text x="221.4" y="65" transform="rotate(-90 221.4 65)">2</text>
<text x="223.9" y="65" transform="rotate(-90 223.9 65)">1</text>
<text x="242.6" y="62.1">3</text>
<text x="242.6" y="64.5">4</text>
<text x="35.9" y="69.3">1</text>
<text x="35.9" y="66.9">2</text>
<text x="101.4" y="83.7">J2.13</text>
<text x="101.4" y="81.3">J2.14</text>
<text x="101.4" y="78.9">J2.15</text>
<text x="110.7" y="82.4">3V3</text>
<text x="110.7" y="80">D13/SCK</text>
<text x="123.5" y="82.4">D11/MOSI</text>
<text x="123.5" y="80">D12/MISO</text>
<text x="137.2" y="83.7">J1.13</text>
<text x="137.2" y="81.3">J1.14</text>
<text x="137.2" y="78.9">J1.15</text>
<text x="35.9" y="88.6">7</text>
<text x="35.9" y="86.2">8</text>
<text x="101.4" y="88.6">J2.11</text>
<text x="101.4" y="86.2">J2.12</text>
<text x="110.7" y="89.6">A1</text>
<text x="110.7" y="87.2">A0</text>
<text x="110.7" y="84.8">AREF</text>
<text x="129.2" y="84.8">D10</text>
<text x="130.3" y="89.6">D8</text>
<text x="130.3" y="87.2">D9</text>
<text x="137.2" y="88.6">J1.11</text>
<text x="137.2" y="86.2">J1.12</text>
<text x="35.9" y="95.8">4</text>
<text x="35.9" y="93.4">5</text>
<text x="35.9" y="91">6</text>
<text x="101.4" y="91">J2.10</text>
<text x="102.5" y="95.8">J2.8</text>
<text x="102.5" y="93.4">J2.9</text>
<text x="110.7" y="94.4">A3</text>
<text x="110.7" y="92">A2</text>
<text x="130.3" y="94.4">D6</text>
<text x="130.3" y="92">D7</text>
<text x="137.2" y="95.8">J1.8</text>
<text x="137.2" y="93.4">J1.9</text>
<text x="137.2" y="91">J1.10</text>
<text x="35.9" y="100.6">2</text>
<text x="35.9" y="98.2">3</text>
<text x="102.5" y="100.6">J2.6</text>
<text x="102.5" y="98.2">J2.7</text>
<text x="110.7" y="101.7">A6</text>
<text x="110.7" y="99.3">A5</text>
<text x="110.7" y="96.9">A4</text>
<text x="130.3" y="101.7">D3</text>
<text x="130.3" y="99.3">D4</text>
<text x="130.3" y="96.9">D5</text>
<text x="137.2" y="100.6">J1.6</text>
<text x="137.2" y="98.2">J1.7</text>
<text x="215.5" y="100.6">1</text>
<text x="215.5" y="98.2">2</text>
<text x="222.1" y="100.6">3</text>
<text x="222.1" y="98.2">4</text>
<text x="35.9" y="103">1</text>
<text x="102.5" y="107.9">J2.3</text>
<text x="102.5" y="105.5">J2.4</text>
<text x="102.5" y="103">J2.5</text>
<text x="110.7" y="106.5">5V</text>
<text x="110.7" y="104.1">A7</text>
<text x="126.9" y="106.5">GND.1</text>
<text x="130.3" y="104.1">D2</text>
<text x="137.2" y="107.9">J1.3</text>
<text x="137.2" y="105.5">J1.4</text>
<text x="137.2" y="103">J1.5</text>
<text x="102.5" y="112.7">J2.1</text>
<text x="102.5" y="110.3">J2.2</text>
<text x="110.7" y="113.8">VIN</text>
<text x="110.7" y="111.3">GND.2</text>
<text x="110.7" y="108.9">RST.2</text>
<text x="127" y="111.3">D0/RX</text>
<text x="127.1" y="113.8">D1/TX</text>
<text x="127.4" y="108.9">RST.1</text>
<text x="137.2" y="112.7">J1.1</text>
<text x="137.2" y="110.3">J1.2</text>
<text x="215.5" y="112.7">1</text>
<text x="215.5" y="110.3">2</text>
<text x="222.1" y="112.7">3</text>
<text x="222.1" y="110.3">4</text>
<text x="60.5" y="127.2">1</text>
<text x="60.5" y="129.6">2</text>
<text x="60.5" y="132">3</text>
<text x="57.6" y="165.8">1</text>
<text x="57.6" y="163.4">2</text>
</g>
</svg>
